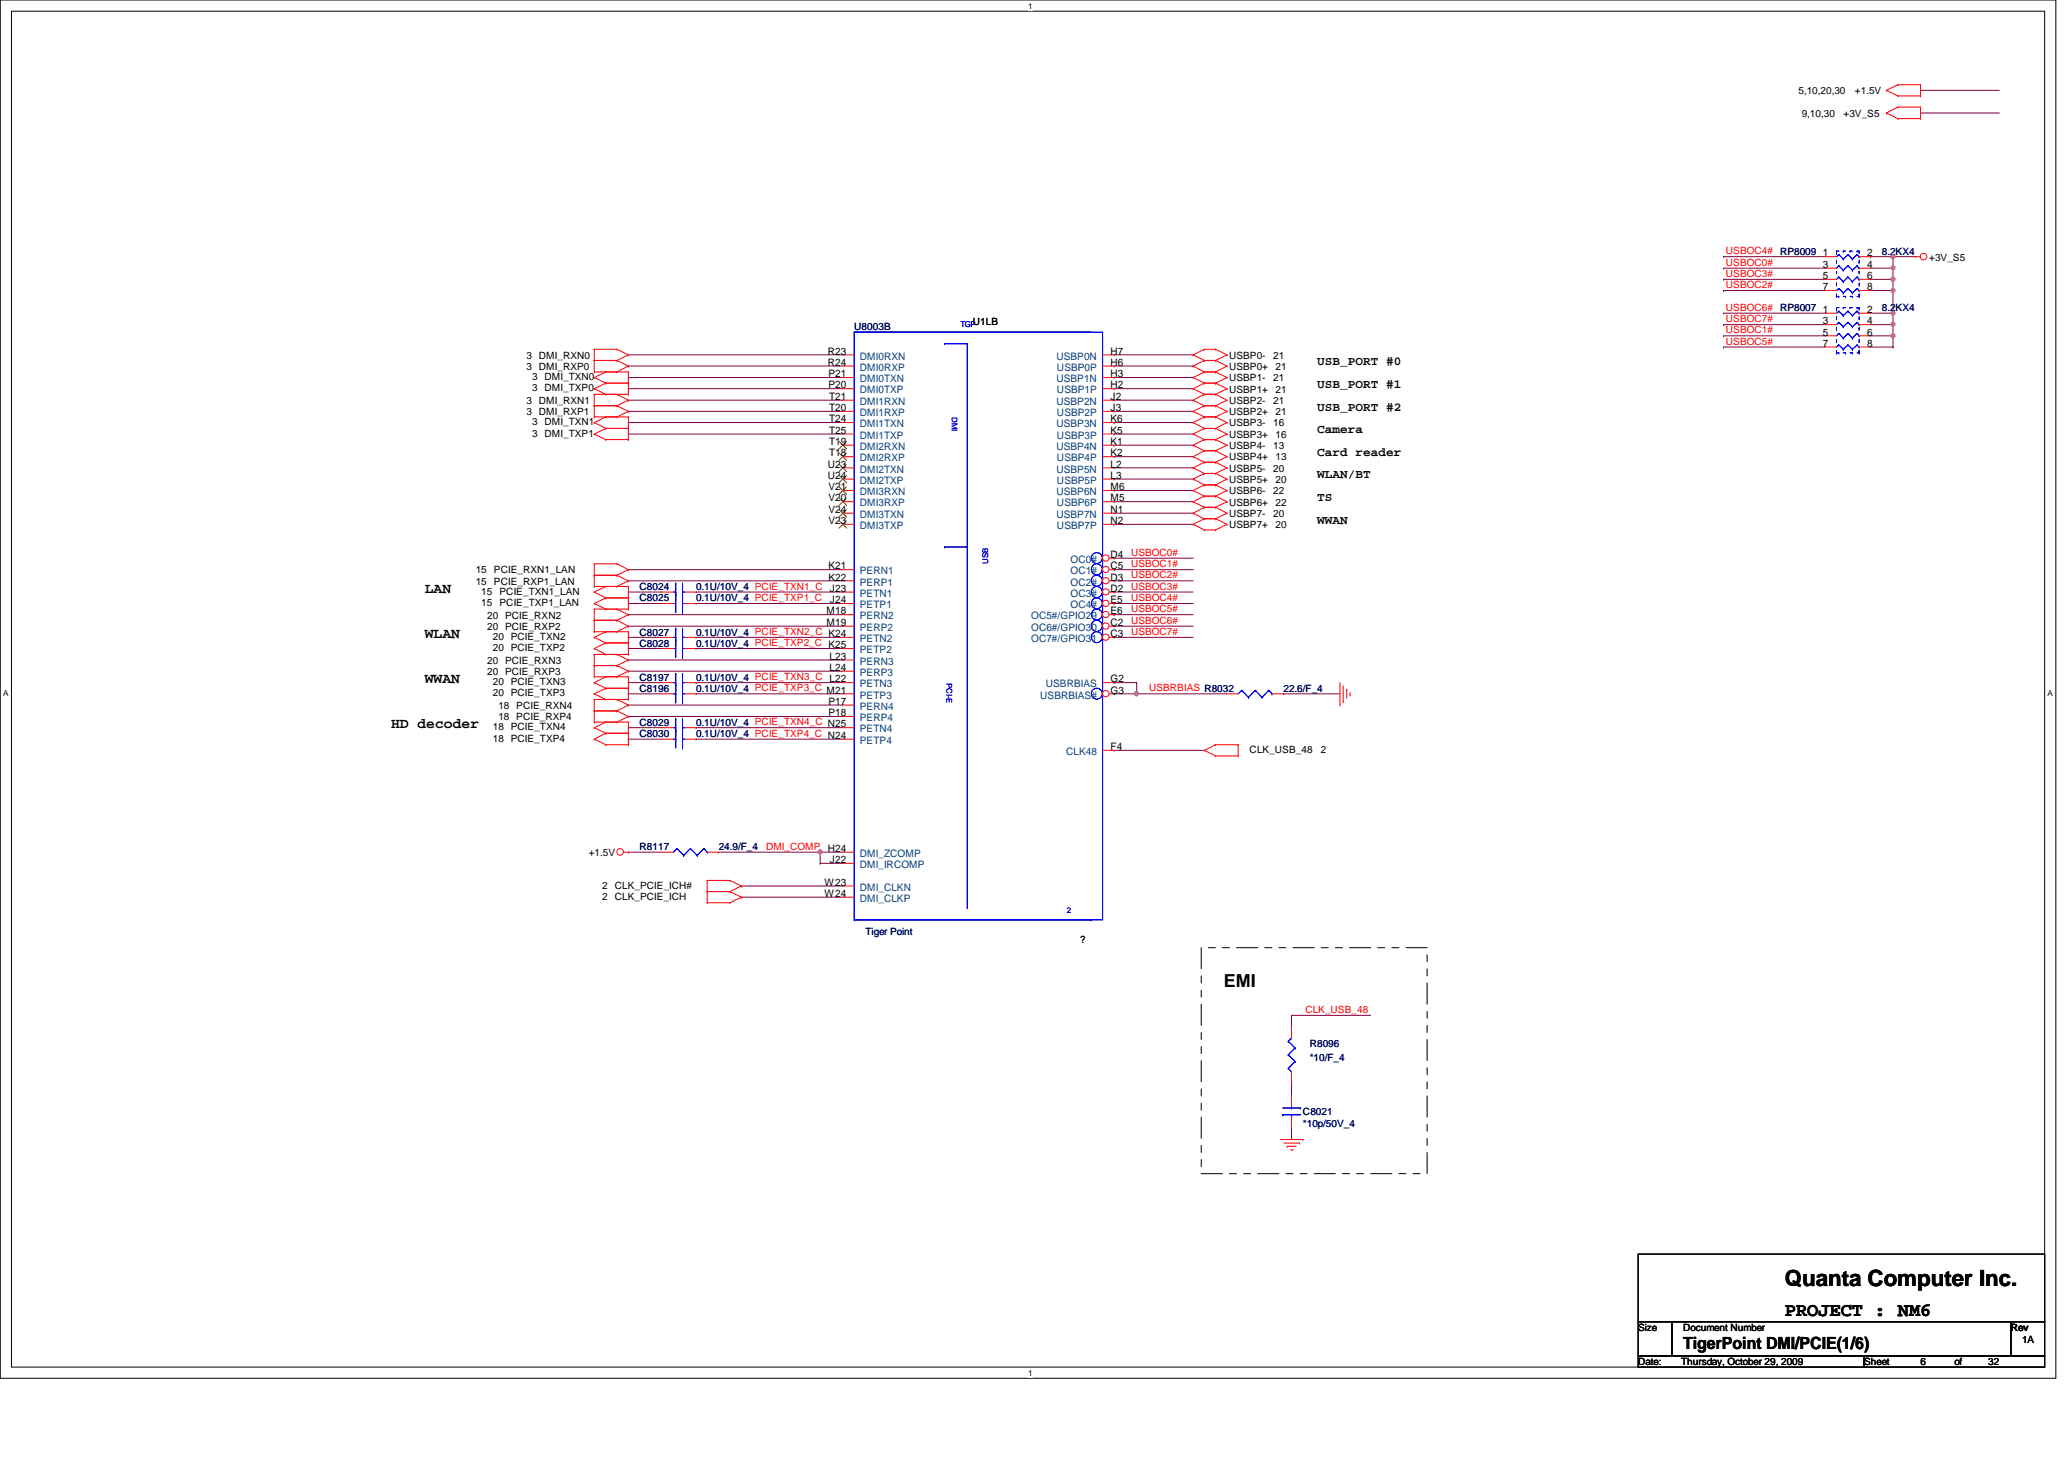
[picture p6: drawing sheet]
<svg xmlns="http://www.w3.org/2000/svg" width="297mm" height="210mm" viewBox="0 0 297 210" stroke-linecap="round" stroke-linejoin="round" font-family="sans-serif">
<path d="M0 0h295.9v198.3h-295.9zM1.6 1.6h292.7v195.1h-292.7z" fill="none" stroke="#000" stroke-width=".14"/>
<g fill="#fff">
<path d="M148 .2h.5v1.3h-.5z"/>
<path d="M148 196.8h.5v1.4h-.5z"/>
<path d="M.5 99.1h.7v1.4h-.7z"/>
<path d="M294.7 99.1h.7v1.4h-.7z"/>
</g>
<g fill="none" stroke="#800040" stroke-width=".14">
<path d="M90.4 51.1h.1M90.4 52.7h.1M90.4 51.1h30.9M90.4 52.7h30.9M248 49.9h.1M248 46.7h.1M248 48.3h.1M248 45.1h.1M248 49.9h14.7M248 46.7h14.7M248 48.3h14.7M248 45.1h14.7"/>
<path d="M90.4 83.6h.1M90.4 82h.1M90.4 85.2h.1M90.4 86.8h.1M90.4 90.1h.1M90.4 88.4h.1M90.4 91.7h.1M90.4 93.3h.1M90.4 83.6h30.9M90.4 82h30.9M90.4 85.2h4.9M90.4 86.8h4.9"/>
<path d="M90.4 90.1h30.9M90.4 88.4h30.9M90.4 91.7h4.9M90.4 93.3h4.9M100.2 85.2h.1M100.2 86.8h.1M100.2 91.7h.1M100.2 93.3h.1M100.2 85.2h21.1M100.2 86.8h21.1M100.2 91.7h21.1M100.2 93.3h21.1"/>
<path d="M160.3 99.8h.1M160.3 99.8h3.3M160.3 107.9h.1M160.3 107.9h13M118 124.2h.1M118 122.6h.1M118 124.2h3.3M118 122.6v1.6M185.9 155.8h.1M185.9 146.1h.1M185.9 146.1v1.6M185.9 155.8v1.7"/>
<path d="M185.9 146.1h11.4M185.9 162.3h.1M185.9 162.3v1.6"/>
</g>
<circle cx="118" cy="122.6" r=".3" fill="#f0f"/>
<circle cx="118" cy="122.6" r=".3" fill="none" stroke="#f0f" stroke-width=".14"/>
<g fill="none" stroke="#800040" stroke-width=".14">
<path d="M90.4 57.6h.1M90.4 59.2h.1M90.4 57.6h30.9M90.4 59.2h30.9M160.3 52.7h.1M160.3 51.1h.1M160.3 54.3h.1M160.3 55.9h.1M160.3 52.7h11.4M160.3 51.1h11.4M160.3 54.3h11.4M160.3 55.9h11.4"/>
<path d="M160.3 82h.1M160.3 80.3h.1M160.3 83.6h.1M160.3 85.2h.1M160.3 86.8h.1M160.3 88.4h.1M160.3 90.1h.1M160.3 91.7h.1M160.3 82h11.4M160.3 80.3h11.4M160.3 83.6h11.4M160.3 85.2h11.4"/>
<path d="M160.3 86.8h11.4M160.3 88.4h11.4M160.3 90.1h11.4M160.3 91.7h11.4M163.6 99.8h.1M163.6 98.2h.1M163.6 99.8h13M163.6 98.2v1.6M90.4 122.6h.1M90.4 122.6h4.9M103.4 122.6h.1M103.4 122.6h17.9"/>
<path d="M106.7 129.1h.1M106.7 127.5h.1M106.7 129.1h14.6M106.7 127.5h14.6M118 122.6h.1"/>
</g>
<circle cx="163.5" cy="99.8" r=".31" fill="#f0f"/>
<circle cx="163.5" cy="99.8" r=".31" fill="none" stroke="#f0f" stroke-width=".14"/>
<g fill="none" stroke="#800040" stroke-width=".14">
<path d="M276.4 13h.1M276.4 16.3h.1M276.4 13h11.3M276.4 16.3h11.3M248 38.6h.1M248 36.9h.1M248 36.9h14.7M248 38.6h14.7M272.4 36.9h.1M272.4 38.6h.1M272.4 36.9h3.3M272.4 36.9v1.7"/>
<path d="M90.4 55.9h.1M90.4 54.3h.1M90.4 55.9h30.9M90.4 54.3h30.9M160.3 57.6h.1M160.3 59.2h.1M160.3 57.6h11.4M160.3 59.2h11.4M248 41.8h.1M248 40.2h.1M248 41.8h14.7M248 40.2h14.7"/>
<path d="M90.4 60.8h.1M90.4 62.4h.1M90.4 60.8h30.9M90.4 62.4h30.9M160.3 60.8h.1M160.3 62.4h.1M160.3 64.1h.1M160.3 65.7h.1M160.3 72.2h.1M160.3 70.6h.1M160.3 73.8h.1M160.3 75.4h.1"/>
<path d="M160.3 68.9h.1M160.3 67.3h.1M160.3 60.8h11.4M160.3 62.4h11.4M160.3 64.1h11.4M160.3 65.7h11.4M160.3 72.2h11.4M160.3 70.6h11.4M160.3 73.8h11.4M160.3 75.4h11.4M160.3 68.9h11.4M160.3 67.3h11.4"/>
<path d="M90.4 96.6h.1M90.4 95h.1M90.4 98.2h.1M90.4 99.8h.1M90.4 98.2h4.9M90.4 99.8h4.9M90.4 96.6h30.9M90.4 95h30.9M100.2 98.2h.1M100.2 99.8h.1M100.2 98.2h21.1M100.2 99.8h21.1"/>
<path d="M160.3 98.2h.1M160.3 98.2h3.3M184.7 99.8h.1M184.7 99.8h8.1M90.4 103.1h.1M90.4 101.4h.1M90.4 104.7h.1M90.4 106.3h.1M90.4 103.1h30.9M90.4 101.4h30.9M90.4 104.7h4.9M90.4 106.3h4.9"/>
<path d="M100.2 104.7h.1M100.2 106.3h.1M100.2 104.7h21.1M100.2 106.3h21.1"/>
</g>
<circle cx="272.4" cy="36.9" r=".3" fill="#f0f"/>
<circle cx="272.4" cy="36.9" r=".3" fill="none" stroke="#f0f" stroke-width=".14"/>
<path d="M269.2 36.9h.1M269.2 36.9h3.2M269.2 49.9h3.2M269.2 48.3h3.2M269.2 46.7h3.2M272.4 49.9h.1M272.4 48.3h.1M272.4 46.7h.1M272.4 46.7v3.2" fill="none" stroke="#800040" stroke-width=".14"/>
<circle cx="272.4" cy="48.3" r=".31" fill="#f0f"/>
<circle cx="272.4" cy="48.3" r=".31" fill="none" stroke="#f0f" stroke-width=".14"/>
<path d="M269.2 45.1h3.2M272.4 45.1h.1M272.4 46.7h.1M272.4 45.1v1.6" fill="none" stroke="#800040" stroke-width=".14"/>
<circle cx="272.4" cy="46.7" r=".3" fill="#f0f"/>
<circle cx="272.4" cy="46.7" r=".3" fill="none" stroke="#f0f" stroke-width=".14"/>
<path d="M269.2 41.8h3.2M272.4 41.8h.1M272.4 45.1h.1M272.4 41.8v3.3" fill="none" stroke="#800040" stroke-width=".14"/>
<circle cx="272.4" cy="45.1" r=".3" fill="#f0f"/>
<circle cx="272.4" cy="45.1" r=".3" fill="none" stroke="#f0f" stroke-width=".14"/>
<path d="M269.2 40.2h3.2M272.4 40.2h.1M272.4 41.8h.1M272.4 40.2v1.6" fill="none" stroke="#800040" stroke-width=".14"/>
<circle cx="272.4" cy="41.8" r=".3" fill="#f0f"/>
<circle cx="272.4" cy="41.8" r=".3" fill="none" stroke="#f0f" stroke-width=".14"/>
<path d="M269.2 38.6h3.2M272.4 38.6h.1" fill="none" stroke="#800040" stroke-width=".14"/>
<circle cx="272.4" cy="38.5" r=".3" fill="#f0f"/>
<circle cx="272.4" cy="38.5" r=".3" fill="none" stroke="#f0f" stroke-width=".14"/>
<path d="M272.4 38.6v1.6M272.4 40.2h.1" fill="none" stroke="#800040" stroke-width=".14"/>
<circle cx="272.4" cy="40.2" r=".31" fill="#f0f"/>
<circle cx="272.4" cy="40.2" r=".31" fill="none" stroke="#f0f" stroke-width=".14"/>
<g fill="none" stroke="#f00" stroke-width=".14">
<path d="M271.5 13h.1M271.5 16.3h.1M271.5 13l1.6 .8M271.5 16.3l1.6 .8M273.1 12.2h.1M273.1 13.8h.1M273.1 15.4h.1M273.1 17.1h.1M273.1 12.2l-1.6 .8M273.1 12.2h3.3M273.1 13.8h3.3M273.1 15.4l-1.6 .9"/>
<path d="M273.1 15.4h3.3M273.1 17.1h3.3M276.4 12.2h.1M276.4 13.8h.1M276.4 15.4h.1M276.4 17.1h.1M276.4 12.2v1.6M276.4 15.4v1.7M262.7 36.9h1.6M262.7 38.6h1.6M267.6 36.9h1.6M267.6 38.6h1.6"/>
<path d="M275.7 36.9h.1M275.7 36.9h.7M85.5 51.9h.1M85.5 50.2h.1M85.5 53.5h.1M85.5 58.4h.1M85.5 56.7h.1M85.5 60h.1M85.5 55.9h.1M85.5 54.3h.1M85.5 50.2h3.3M85.5 51.9h3.3"/>
<path d="M85.5 50.2v3.3M85.5 56.7v3.3M85.5 53.5h4.9M85.5 56.7h4.9M85.5 58.4h3.3M85.5 60h4.9M85.5 55.9l1.7 .8M85.5 54.3l1.7 .8M87.2 60h.1M87.2 56.7h.1M87.2 55.1h.1M87.2 53.5h.1"/>
<path d="M87.2 55.1h3.2M87.2 60l-1.7 .8M87.2 55.1l-1.7 .8M87.2 53.5l-1.7 .8M88.8 50.2h.1M88.8 51.9h.1M88.8 53.5h.1M88.8 56.7h.1M88.8 58.4h.1M88.8 60h.1M88.8 50.2l1.6 .9M88.8 51.9l1.6 .8"/>
<path d="M88.8 56.7l1.6 .9M88.8 58.4l1.6 .8M90.4 51.1h.1M90.4 52.7h.1M90.4 57.6h.1M90.4 59.2h.1M90.4 60h.1M90.4 55.1h.1M90.4 56.7h.1M90.4 53.5h.1M90.4 51.1l-1.6 .8M90.4 53.5v3.2"/>
<path d="M90.4 60v3.2M90.4 52.7l-1.6 .8M90.4 57.6l-1.6 .8M90.4 59.2l-1.6 .8M158.7 51.1h1.6M158.7 52.7h1.6M158.7 54.3h1.6M158.7 55.9h1.6M158.7 57.6h1.6M158.7 59.2h1.6M171.7 51.1h.1M171.7 52.7h.1"/>
<path d="M171.7 54.3h.1M171.7 55.9h.1M171.7 59.2h.1M171.7 57.6h.1M171.7 51.1l1.6 .8M171.7 52.7l1.6 .8M171.7 54.3l1.6 .8M171.7 55.9l1.6 .8M171.7 59.2l1.6 .8M171.7 57.6l1.6 .8M173.3 50.2h.1M173.3 51.9h.1"/>
<path d="M173.3 53.5h.1M173.3 55.1h.1M173.3 56.7h.1M173.3 58.4h.1M173.3 60h.1M173.3 50.2h1.6M173.3 51.9h1.6M173.3 50.2l-1.6 .9M173.3 53.5h1.6M173.3 56.7h1.6M173.3 58.4h1.6M173.3 60h1.6"/>
<path d="M173.3 51.9l-1.6 .8M173.3 53.5l-1.6 .8M173.3 55.1h1.6M173.3 55.1l-1.6 .8M173.3 58.4l-1.6 .8M173.3 56.7l-1.6 .9M173.3 60l-1.6 .8M174.9 50.2h.1M174.9 51.9h.1M174.9 53.5h.1M174.9 55.1h.1M174.9 56.7h.1"/>
<path d="M174.9 58.4h.1M174.9 60h.1M174.9 50.2l1.7 .9M174.9 51.9l1.7 .8M174.9 53.5l1.7 .8M174.9 55.1l1.7 .8M174.9 58.4l1.7 .8M174.9 56.7l1.7 .9M174.9 60l1.7 .8M176.6 51.1h.1M176.6 52.7h.1M176.6 54.3h.1"/>
<path d="M176.6 55.9h.1M176.6 59.2h.1M176.6 57.6h.1M176.6 51.1l-1.7 .8M176.6 52.7l-1.7 .8M176.6 54.3l-1.7 .8M176.6 55.9l-1.7 .8M176.6 59.2l-1.7 .8M176.6 57.6l-1.7 .8M262.7 45.1h1.6M262.7 46.7h1.6M262.7 48.3h1.6"/>
<path d="M262.7 49.9h1.6M262.7 40.2h1.6M262.7 41.8h1.6M267.6 45.1h1.6M267.6 46.7h1.6M267.6 48.3h1.6M267.6 49.9h1.6M267.6 40.2h1.6M267.6 41.8h1.6M85.5 62.4h.1M85.5 60.8h.1M85.5 62.4l1.7 .8"/>
<path d="M85.5 60.8l1.7 .8M87.2 63.2h.1M87.2 61.6h.1M87.2 63.2h3.2M87.2 61.6l-1.7 .8M87.2 61.6h3.2M90.4 61.6h.1M90.4 63.2h.1M121.3 70.6h1.6M158.7 70.6h1.6M158.7 60.8h1.6M158.7 62.4h1.6"/>
<path d="M158.7 64.1h1.6M158.7 65.7h1.6M158.7 67.3h1.6M158.7 68.9h1.6M158.7 72.2h1.6M158.7 73.8h1.6M158.7 75.4h1.6M171.7 60.8h.1M171.7 62.4h.1M171.7 64.1h.1M171.7 65.7h.1M171.7 70.6h.1"/>
<path d="M171.7 72.2h.1M171.7 73.8h.1M171.7 75.4h.1M171.7 68.9h.1M171.7 67.3h.1M171.7 60.8l1.6 .8M171.7 62.4l1.6 .8M171.7 64.1l1.6 .8M171.7 65.7l1.6 .8M171.7 70.6l1.6 .8M171.7 72.2l1.6 .8M171.7 73.8l1.6 .8"/>
<path d="M171.7 75.4l1.6 .8M171.7 68.9l1.6 .9M171.7 67.3l1.6 .8M173.3 61.6h.1M173.3 63.2h.1M173.3 64.9h.1M173.3 66.5h.1M173.3 69.8h.1M173.3 71.4h.1M173.3 73h.1M173.3 74.6h.1M173.3 76.2h.1"/>
<path d="M173.3 68.1h.1M173.3 63.2h1.6M173.3 61.6h1.6M173.3 61.6l-1.6 .8M173.3 63.2l-1.6 .9M173.3 64.9h1.6M173.3 64.9l-1.6 .8M173.3 66.5h1.6M173.3 69.8l-1.6 .8M173.3 69.8h1.6M173.3 71.4h1.6M173.3 71.4l-1.6 .8"/>
<path d="M173.3 73h1.6M173.3 73l-1.6 .8M173.3 74.6h1.6M173.3 74.6l-1.6 .8M173.3 76.2h1.6M173.3 68.1l-1.6 .8M173.3 68.1h1.6M173.3 66.5l-1.6 .8M174.9 61.6h.1M174.9 63.2h.1M174.9 64.9h.1M174.9 66.5h.1"/>
<path d="M174.9 69.8h.1M174.9 71.4h.1M174.9 73h.1M174.9 74.6h.1M174.9 76.2h.1M174.9 68.1h.1M174.9 61.6l1.7 .8M174.9 63.2l1.7 .9M174.9 64.9l1.7 .8M174.9 69.8l1.7 .8M174.9 71.4l1.7 .8M174.9 73l1.7 .8"/>
<path d="M174.9 74.6l1.7 .8M174.9 68.1l1.7 .8M174.9 66.5l1.7 .8M176.6 60.8h.1M176.6 62.4h.1M176.6 64.1h.1M176.6 65.7h.1M176.6 70.6h.1M176.6 72.2h.1M176.6 73.8h.1M176.6 75.4h.1M176.6 68.9h.1"/>
<path d="M176.6 67.3h.1M176.6 60.8l-1.7 .8M176.6 62.4l-1.7 .8M176.6 64.1l-1.7 .8M176.6 65.7l-1.7 .8M176.6 70.6l-1.7 .8M176.6 72.2l-1.7 .8M176.6 73.8l-1.7 .8M176.6 75.4l-1.7 .8M176.6 68.9l-1.7 .9M176.6 67.3l-1.7 .8M85.5 82.8h.1"/>
<path d="M85.5 81.1h.1M85.5 84.4h.1M85.5 89.2h.1M85.5 87.6h.1M85.5 90.9h.1M85.5 86.8h.1M85.5 85.2h.1M85.5 93.3h.1M85.5 91.7h.1M85.5 99.8h.1M85.5 98.2h.1M85.5 95.8h.1"/>
<path d="M85.5 94.1h.1M85.5 97.4h.1M85.5 81.1v3.3M85.5 87.6v3.3M85.5 94.1v3.3M85.5 81.1h3.3M85.5 82.8h3.3M85.5 84.4h4.9M85.5 87.6h4.9M85.5 89.2h3.3M85.5 90.9h4.9M85.5 86.8l1.7 .8"/>
<path d="M85.5 85.2l1.7 .8M85.5 94.1h4.9M85.5 93.3l1.7 .8M85.5 91.7l1.7 .8M85.5 99.8l1.7 .8M85.5 98.2l1.7 .8M85.5 97.4h4.9M85.5 95.8h3.3M87.2 87.6h.1M87.2 86h.1M87.2 84.4h.1M87.2 94.1h.1"/>
<path d="M87.2 92.5h.1M87.2 90.9h.1M87.2 99h.1M87.2 97.4h.1M87.2 86l-1.7 .8M87.2 86h3.2M87.2 84.4l-1.7 .8M87.2 92.5l-1.7 .8M87.2 92.5h3.2M87.2 90.9l-1.7 .8M87.2 99l-1.7 .8M87.2 99h3.2"/>
<path d="M87.2 97.4l-1.7 .8M88.8 81.1h.1M88.8 82.8h.1M88.8 84.4h.1M88.8 87.6h.1M88.8 89.2h.1M88.8 90.9h.1M88.8 94.1h.1M88.8 95.8h.1M88.8 97.4h.1M88.8 81.1l1.6 .9M88.8 82.8l1.6 .8"/>
<path d="M88.8 87.6l1.6 .8M88.8 89.2l1.6 .9M88.8 94.1l1.6 .9M88.8 95.8l1.6 .8M90.4 82h.1M90.4 83.6h.1M90.4 88.4h.1M90.4 90.1h.1M90.4 86h.1M90.4 87.6h.1M90.4 84.4h.1M90.4 92.5h.1"/>
<path d="M90.4 94.1h.1M90.4 90.9h.1M90.4 99h.1M90.4 97.4h.1M90.4 95h.1M90.4 96.6h.1M90.4 84.4v3.2M90.4 90.9v3.2M90.4 97.4v3.2M90.4 82l-1.6 .8M90.4 83.6l-1.6 .8M90.4 88.4l-1.6 .8"/>
<path d="M90.4 90.1l-1.6 .8M90.4 95l-1.6 .8M90.4 96.6l-1.6 .8M95.3 85.2h1.6M95.3 86.8h1.6M95.3 91.7h1.6M95.3 99.8h1.6M98.6 85.2h1.6M98.6 86.8h1.6M98.6 91.7h1.6M98.6 99.8h1.6M192.8 98.2v3.2"/>
<path d="M193.3 98.7v2.3M193.8 99.2h.1M193.8 99.2v1.3M194.3 100h.1M194.3 99.7v.3M85.5 102.3h.1M85.5 100.6h.1M85.5 103.9h.1M85.5 104.7h.1M85.5 106.3h.1M85.5 100.6v3.3M85.5 100.6h4.9"/>
<path d="M85.5 102.3h3.3M85.5 103.9h4.9M85.5 104.7l1.7 .8M85.5 106.3l1.7 .8M87.2 105.5h.1M87.2 103.9h.1M87.2 107.1h.1M87.2 100.6h.1M87.2 107.1h3.2M87.2 105.5h3.2M87.2 103.9l-1.7 .8M87.2 105.5l-1.7 .8"/>
<path d="M88.8 100.6h.1M88.8 102.3h.1M88.8 103.9h.1M88.8 100.6l1.6 .8M88.8 102.3l1.6 .8M90.4 101.4h.1M90.4 103.1h.1M90.4 103.9h.1M90.4 105.5h.1M90.4 107.1h.1M90.4 100.6h.1M90.4 103.9v3.2"/>
<path d="M90.4 101.4l-1.6 .9M90.4 103.1l-1.6 .8M95.3 106.3h1.6M95.3 104.7h1.6M98.6 106.3h1.6M98.6 104.7h1.6M173.3 107.9h.1M173.3 107.9l1.6 .9M174.9 108.8h.1M174.9 107.1h.1M174.9 108.8h3.3M174.9 107.1l-1.6 .8"/>
<path d="M174.9 107.1h3.3M178.2 107.1h.1M178.2 108.8h.1M178.2 107.1v1.7M192.8 101.4h.1M193.3 101h.1M89.8 122.6h.6M90.4 122.6h.1M95.3 122.6h1.6M101.8 128.3h.1M101.8 126.7h.1M101.8 129.9h.1"/>
<path d="M101.8 126.7h3.2M101.8 128.3h3.2M101.8 126.7v3.2M101.8 129.9h3.2M101.8 122.6h1.6M105 126.7h.1M105 128.3h.1M105 129.9h.1M105 126.7l1.7 .8M105 128.3l1.7 .8M106.7 127.5h.1M106.7 129.1h.1"/>
<path d="M106.7 127.5l-1.7 .8M106.7 129.1l-1.7 .8M185.9 147.7v1.6M185.9 154.2v1.6M185.9 157.5v1.6M184.3 163.9h3.2M184.8 164.5h2.2M185.2 164.9h.1M185.2 164.9h1.3M185.7 165.4h.3M185.9 160.7v1.6M186 165.4h.1"/>
<path d="M187 164.5h.1M187.5 163.9h.1"/>
<circle cx="276.8" cy="36.9" r=".47"/>
<circle cx="89.2" cy="122.6" r=".47"/>
</g>
<path d="M235.8 180.4h58.5v9.8h-58.5zM235.8 190.2h4.8v4.9h-4.8zM235.8 195.1h32.5v1.6h-32.5zM240.6 190.2h48.8v4.9h-48.8zM268.3 195.1h26v1.6h-26zM289.4 190.2h4.9v4.9h-4.9z" fill="none" stroke="#000" stroke-width=".14"/>
<path d="M172.9 136.3h32.5v32.6h-32.5z" fill="none" stroke="#000" stroke-width=".14" stroke-dasharray="3 1 1 1 1 1"/>
<g fill="none" stroke="#00f" stroke-width=".14">
<path d="M264.3 36.1h.1M264.3 36.5h.1M264.3 37.7h.1M264.3 39h.1M264.3 36.1v.4M264.3 37.4v.3M264.3 39v.4M264.3 36.1h.3M264.6 36.6h.1M264.6 38.2h.1M264.6 39.8h.1M264.6 36.6l-.3 .3"/>
<path d="M264.6 36.6l.7 .7M264.6 38.2l-.3 .4M264.6 38.2l.7 .7M264.6 39.8l-.3 .4M264.6 39.8l.7 .7M265.3 36.1h.1M265.3 37.3h.1M265.3 38.9h.1M265.3 36.1h.3M265.9 36.6h.1M265.9 38.2h.1M265.9 39.8h.1"/>
<path d="M265.9 36.6l-.6 .7M265.9 36.6l.7 .7M265.9 38.2l-.6 .7M265.9 38.2l.7 .7M265.9 39.8l-.6 .7M265.9 39.8l.7 .7M266.2 36.1h.1M266.2 36.1h.4M266.6 37.3h.1M266.6 38.9h.1M267.3 36.1h.1M267.3 36.6h.1"/>
<path d="M267.3 38.2h.1M267.3 39.8h.1M267.3 36.1h.3M267.3 36.6l-.7 .7M267.3 36.6l.3 .3M267.3 38.2l-.7 .7M267.3 38.2l.3 .4M267.3 39.8l-.7 .7M267.3 39.8l.3 .4M267.6 39h.1M267.6 37.7h.1M267.6 36.1h.1"/>
<path d="M267.6 36.9h.1M267.6 38.6h.1M267.6 36.1v.4M267.6 37.4v.3M267.6 39v.4M122.9 47.8h35.8v84.5h-35.8zM122.9 47.8h.1M122.9 47.8v84.5M122.9 47.8h34.2M135.9 49.4h.1M135.9 49.4h3.3M139.2 49.4h.1"/>
<path d="M139.2 49.4v81.3M264.3 50.8h.1M264.3 44.3h.1M264.3 44.6h.1M264.3 45.9h.1M264.3 47.2h.1M264.3 49.1h.1M264.3 42.6h.1M264.3 41h.1M264.3 40.7v.3M264.3 42.3v.3M264.3 44.3v.3"/>
<path d="M264.3 45.6v.3M264.3 47.2v.3M264.3 48.8v.3M264.3 50.4v.4M264.3 50.8h.3M264.3 44.3h.3M264.3 42.6h.3M264.6 50.8h.1M264.6 44.8h.1M264.6 46.4h.1M264.6 48h.1M264.6 49.6h.1"/>
<path d="M264.6 42.6h.1M264.6 41.5h.1M264.6 44.8l-.3 .3M264.6 44.8l.7 .6M264.6 46.4l-.3 .3M264.6 46.4l.7 .6M264.6 48l-.3 .3M264.6 48l.7 .7M264.6 49.6l-.3 .3M264.6 49.6l.7 .7M264.6 41.5l-.3 .3M264.6 41.5l.7 .6"/>
<path d="M265.3 44.3h.1M265.3 45.4h.1M265.3 47h.1M265.3 48.7h.1M265.3 50.3h.1M265.3 40.5h.1M265.3 42.1h.1M265.3 50.8h.3M265.3 44.3h.3M265.3 42.6h.3M265.6 50.8h.1M265.6 42.6h.1"/>
<path d="M265.9 44.8h.1M265.9 46.4h.1M265.9 48h.1M265.9 49.6h.1M265.9 41.5h.1M265.9 44.8l-.6 .6M265.9 44.8l.7 .6M265.9 46.4l-.6 .6M265.9 46.4l.7 .6M265.9 48l-.6 .7M265.9 48l.7 .7M265.9 49.6l-.6 .7"/>
<path d="M265.9 49.6l.7 .7M265.9 41.5l-.6 .6M265.9 41.5l.7 .6M266.2 44.3h.1M266.2 50.8h.4M266.2 44.3h.4M266.2 42.6h.4M266.6 50.8h.1M266.6 45.4h.1M266.6 47h.1M266.6 48.7h.1M266.6 50.3h.1"/>
<path d="M266.6 42.6h.1M266.6 40.5h.1M266.6 42.1h.1M267.3 44.3h.1M267.3 44.8h.1M267.3 46.4h.1M267.3 48h.1M267.3 49.6h.1M267.3 41.5h.1M267.3 50.8h.3M267.3 44.3h.3M267.3 44.8l-.7 .6"/>
<path d="M267.3 44.8l.3 .3M267.3 46.4l-.7 .6M267.3 46.4l.3 .3M267.3 48l-.7 .7M267.3 48l.3 .3M267.3 49.6l-.7 .7M267.3 49.6l.3 .3M267.3 42.6h.3M267.3 41.5l-.7 .6M267.3 41.5l.3 .3M267.6 50.8h.1M267.6 50.4h.1"/>
<path d="M267.6 49.1h.1M267.6 47.2h.1M267.6 45.9h.1M267.6 44.3h.1M267.6 45.1h.1M267.6 46.7h.1M267.6 48.3h.1M267.6 49.9h.1M267.6 42.6h.1M267.6 42.3h.1M267.6 41h.1M267.6 40.2h.1"/>
<path d="M267.6 41.8h.1M267.6 40.7v.3M267.6 42.3v.3M267.6 44.3v.3M267.6 45.6v.3M267.6 47.2v.3M267.6 48.8v.3M267.6 50.4v.4M135.9 78.7h.1M135.9 78.7h3.3M96.9 85.2h.4M96.9 86.8h.4"/>
<path d="M96.9 91.7h.4M96.9 99.8h.4M97.3 85.2h.1M97.3 83.9h.1M97.3 86.8h.1M97.3 85.5h.1M97.3 91.7h.1M97.3 90.4h.1M97.3 99.8h.1M97.3 98.5h.1M97.3 83.9v4.2M97.3 90.4v2.6"/>
<path d="M97.3 98.5v2.6M98.2 86.5h.1M98.2 85.2h.1M98.2 88.1h.1M98.2 86.8h.1M98.2 93h.1M98.2 91.7h.1M98.2 99.8h.1M98.2 85.2h.4M98.2 83.9v4.2M98.2 90.4v2.6M98.2 98.5v2.6"/>
<path d="M98.2 86.8h.4M98.2 91.7h.4M98.2 99.8h.4M96.9 106.3h.4M96.9 104.7h.4M97.3 106.3h.1M97.3 105h.1M97.3 104.7h.1M97.3 103.4h.1M97.3 103.4v4.2M98.2 107.6h.1M98.2 106.3h.1"/>
<path d="M98.2 106h.1M98.2 104.7h.1M98.2 101.1h.1M98.2 103.4v4.2M98.2 106.3h.4M98.2 104.7h.4M97.4 122.1h.1M97.4 122.1l-.5 .5M97.4 122.1l1 1M98.4 123.1h.1M99.4 122.1h.1M99.4 122.1l-1 1"/>
<path d="M99.4 122.1l.9 1M100.3 123.1h.1M101.3 122.1h.1M101.3 122.1l-1 1M101.3 122.1l.5 .5M101.8 122.6h.1M122.9 132.3h.1M122.9 132.3h34.2M157.1 132.3h.1M184.6 159.4h2.6M185.4 153.7h.1M185.4 151.8h.1"/>
<path d="M185.4 149.8h.1M185.4 153.7l.5 .5M185.4 151.8l1 .9M185.4 149.8l1 1M185.9 159.4h.1M185.9 149.3h.1M185.9 159.1v.3M185.9 149.3l-.5 .5M186.4 152.7h.1M186.4 150.8h.1M186.4 152.7l-1 1M186.4 150.8l-1 1"/>
<path d="M187.2 159.4h.1M184.6 160.4h.1M184.6 160.4h2.6M185.9 160.4h.1M185.9 160.4v.3"/>
<circle cx="157.8" cy="81.9" r=".79"/>
<circle cx="157.8" cy="85.2" r=".79"/>
<circle cx="157.8" cy="90" r=".79"/>
<circle cx="157.9" cy="91.7" r=".78"/>
<circle cx="157.9" cy="99.8" r=".78"/>
<circle cx="157.9" cy="88.4" r=".78"/>
<circle cx="157.9" cy="80.3" r=".78"/>
<circle cx="157.9" cy="83.5" r=".78"/>
<circle cx="157.9" cy="86.8" r=".78"/>
</g>
<path d="M120.8 70.1l1 1M121.8 70.1l-1.1 1" fill="none" stroke="#804000" stroke-width=".14"/>
<circle cx="159.1" cy="91.7" r=".46" fill="#fff"/>
<g fill="none" stroke="#f00" stroke-width=".14">
<path d="M158.7 98.2h1.6M159.6 91.7h.7"/>
<circle cx="159.1" cy="91.7" r=".46"/>
</g>
<circle cx="159.1" cy="99.8" r=".46" fill="#fff"/>
<g fill="none" stroke="#f00" stroke-width=".14">
<path d="M121.3 51.1h1.6M121.3 52.7h1.6M121.3 54.3h1.6M121.3 55.9h1.6M121.3 57.6h1.6M121.3 59.2h1.6M121.3 65.7h1.6M121.3 68.9h1.6M121.3 72.2h1.6M121.3 73.8h1.6M121.3 75.4h1.6M121.3 99.8h1.6"/>
<path d="M121.3 82h1.6M121.3 83.6h1.6M121.3 85.2h1.6M121.3 86.8h1.6M121.3 88.4h1.6M121.3 90.1h1.6M121.3 91.7h1.6M121.3 93.3h1.6M121.3 95h1.6M121.3 96.6h1.6M121.3 98.2h1.6M159.6 99.8h.7"/>
<path d="M121.3 101.4h1.6M121.3 103.1h1.6M121.3 104.7h1.6M121.3 106.3h1.6M158.7 107.9h1.6M121.3 122.6h1.6M121.3 124.2h1.6M121.3 127.5h1.6M121.3 129.1h1.6"/>
<circle cx="159.1" cy="99.8" r=".46"/>
</g>
<path d="M120.8 65.2l1 1.1M120.8 68.4l1 1.1M120.8 71.7l1 1M120.8 73.3l1 1.1M120.8 74.9l1 1.1M121.8 65.2l-1.1 1.1M121.8 68.4l-1.1 1.1M121.8 71.7l-1.1 1M121.8 73.3l-1.1 1.1M121.8 74.9l-1.1 1.1" fill="none" stroke="#804000" stroke-width=".14"/>
<circle cx="159.1" cy="90.1" r=".46" fill="#fff"/>
<g fill="none" stroke="#f00" stroke-width=".14">
<path d="M159.6 90.1h.7"/>
<circle cx="159.1" cy="90.1" r=".46"/>
</g>
<circle cx="159.1" cy="88.4" r=".46" fill="#fff"/>
<g fill="none" stroke="#f00" stroke-width=".14">
<path d="M159.6 88.4h.7"/>
<circle cx="159.1" cy="88.4" r=".46"/>
</g>
<circle cx="159.1" cy="86.8" r=".46" fill="#fff"/>
<g fill="none" stroke="#f00" stroke-width=".14">
<path d="M159.6 86.8h.7"/>
<circle cx="159.1" cy="86.8" r=".46"/>
</g>
<circle cx="159.1" cy="81.9" r=".46" fill="#fff"/>
<g fill="none" stroke="#f00" stroke-width=".14">
<path d="M159.6 82h.7"/>
<circle cx="159.1" cy="81.9" r=".46"/>
</g>
<circle cx="159.1" cy="85.1" r=".46" fill="#fff"/>
<g fill="none" stroke="#f00" stroke-width=".14">
<path d="M159.6 85.2h.7"/>
<circle cx="159.1" cy="85.1" r=".46"/>
</g>
<circle cx="159.1" cy="83.5" r=".46" fill="#fff"/>
<g fill="none" stroke="#f00" stroke-width=".14">
<path d="M159.6 83.6h.7"/>
<circle cx="159.1" cy="83.5" r=".46"/>
</g>
<circle cx="159.1" cy="80.3" r=".46" fill="#fff"/>
<g fill="none" stroke="#f00" stroke-width=".14">
<path d="M121.3 64.1h1.6M121.3 62.4h1.6M121.3 60.8h1.6M121.3 67.3h1.6M95.3 98.2h1.6M95.3 93.3h1.6M98.6 98.2h1.6M98.6 93.3h1.6M159.6 80.3h.7M176.6 99.8h1.6M183.1 99.8h1.6"/>
<circle cx="159.1" cy="80.3" r=".46"/>
</g>
<path d="M120.8 63.5l1 1.1M120.8 66.8l1 1.1M121.8 63.5l-1.1 1.1M121.8 66.8l-1.1 1.1" fill="none" stroke="#804000" stroke-width=".14"/>
<g fill="none" stroke="#00f" stroke-width=".14">
<path d="M96.9 98.2h.4M96.9 93.3h.4M97.3 98.2h.1M97.3 96.9h.1M97.3 93.3h.1M97.3 92h.1M97.3 92v2.6M97.3 96.9v2.6M98.2 99.5h.1M98.2 98.2h.1M98.2 94.6h.1M98.2 93.3h.1"/>
<path d="M98.2 98.2h.4M98.2 92v2.6M98.2 96.9v2.6M98.2 93.3h.4M178.7 99.3h.1M178.7 99.3l-.5 .5M178.7 99.3l1 1M180.6 99.3h.1M180.6 99.3l-.9 1M180.6 99.3l1 1M182.6 99.3h.1M182.6 99.3l-1 1"/>
<path d="M182.6 99.3l.5 .5M183.1 99.8h.1M179.7 100.3h.1M181.6 100.3h.1"/>
</g>
<circle cx="118" cy="122.6" r=".3" fill="#f0f"/>
<circle cx="118" cy="122.6" r=".3" fill="none" stroke="#f0f" stroke-width=".14"/>
<circle cx="163.5" cy="99.8" r=".31" fill="#f0f"/>
<circle cx="163.5" cy="99.8" r=".31" fill="none" stroke="#f0f" stroke-width=".14"/>
<circle cx="272.4" cy="36.9" r=".3" fill="#f0f"/>
<circle cx="272.4" cy="36.9" r=".3" fill="none" stroke="#f0f" stroke-width=".14"/>
<circle cx="272.4" cy="48.3" r=".31" fill="#f0f"/>
<circle cx="272.4" cy="48.3" r=".31" fill="none" stroke="#f0f" stroke-width=".14"/>
<circle cx="272.4" cy="46.7" r=".3" fill="#f0f"/>
<circle cx="272.4" cy="46.7" r=".3" fill="none" stroke="#f0f" stroke-width=".14"/>
<circle cx="272.4" cy="45.1" r=".3" fill="#f0f"/>
<circle cx="272.4" cy="45.1" r=".3" fill="none" stroke="#f0f" stroke-width=".14"/>
<circle cx="272.4" cy="41.8" r=".3" fill="#f0f"/>
<circle cx="272.4" cy="41.8" r=".3" fill="none" stroke="#f0f" stroke-width=".14"/>
<circle cx="272.4" cy="38.5" r=".3" fill="#f0f"/>
<circle cx="272.4" cy="38.5" r=".3" fill="none" stroke="#f0f" stroke-width=".14"/>
<circle cx="272.4" cy="40.2" r=".31" fill="#f0f"/>
<circle cx="272.4" cy="40.2" r=".31" fill="none" stroke="#f0f" stroke-width=".14"/>
<text font-size="3.2" x="256.9" y="185">Quanta Computer Inc.</text>
<g font-size="2.8">
<text x="256.9" y="189.3">PROJECT : NM6</text>
<text x="256.9" y="189.3">PROJECT :</text>
</g>
<text font-size="2.6" x="176.1" y="142">EMI</text>
<text font-size="2.4" x="242.2" y="194.1">TigerPoint DMI/PCIE(1/6)</text>
<g font-size="2.1">
<text x="61.1" y="85.3">LAN</text>
<text x="61.1" y="91.8">WLAN</text>
<text x="61.1" y="98.3">WWAN</text>
<text x="56.3" y="104.8">HD decoder</text>
</g>
<g font-size="1.8">
<text x="189.6" y="52.6">USB_PORT #0</text>
<text x="189.6" y="55.8">USB_PORT #1</text>
<text x="189.6" y="59.1">USB_PORT #2</text>
<text x="189.6" y="62.3">Camera</text>
<text x="189.6" y="65.6">Card reader</text>
<text x="189.6" y="68.8">WLAN/BT</text>
<text x="189.6" y="72.1">TS</text>
<text x="189.6" y="75.4">WWAN</text>
</g>
<g font-size="1.5">
<text x="262.4" y="36.9">1</text>
<text x="262.4" y="38.5">3</text>
<text x="262.4" y="40.1">5</text>
<text x="262.4" y="41.8">7</text>
<text x="268.7" y="36.9">2</text>
<text x="268.7" y="38.5">4</text>
<text x="268.7" y="40.1">6</text>
<text x="268.7" y="41.8">8</text>
<text x="262.4" y="45">1</text>
<text x="262.4" y="46.7">3</text>
<text x="268.7" y="45">2</text>
<text x="268.7" y="46.7">4</text>
<text x="119.1" y="51">R23</text>
<text x="119.1" y="52.6">R24</text>
<text x="159.8" y="52.6">H6</text>
<text x="159.8" y="51">H7</text>
<text x="262.4" y="48.3">5</text>
<text x="262.4" y="49.9">7</text>
<text x="268.7" y="48.3">6</text>
<text x="268.7" y="49.9">8</text>
<text x="119.2" y="54.3">P21</text>
<text x="119.2" y="55.9">P20</text>
<text x="119.3" y="57.5">T21</text>
<text x="119.3" y="59.1">T20</text>
<text x="159.8" y="55.9">H2</text>
<text x="159.8" y="59.1">J3</text>
<text x="159.8" y="54.3">H3</text>
<text x="159.8" y="57.5">J2</text>
<text x="119.3" y="65.7">T18</text>
<text x="119.3" y="64">T19</text>
<text x="119.3" y="62.4">T25</text>
<text x="119.3" y="60.7">T24</text>
<text x="159.8" y="62.4">K5</text>
<text x="159.8" y="65.7">K2</text>
<text x="159.8" y="60.7">K6</text>
<text x="159.8" y="64">K1</text>
<text x="119.1" y="68.9">U24</text>
<text x="119.1" y="67.3">U23</text>
<text x="119.2" y="70.5">V21</text>
<text x="159.8" y="68.9">L3</text>
<text x="159.8" y="67.3">L2</text>
<text x="159.8" y="70.5">M6</text>
<text x="119.2" y="72.1">V20</text>
<text x="119.2" y="73.8">V24</text>
<text x="119.2" y="75.4">V23</text>
<text x="159.8" y="72.1">M5</text>
<text x="159.8" y="75.4">N2</text>
<text x="159.8" y="73.8">N1</text>
<text x="119.2" y="81.9">K21</text>
<text x="119.2" y="83.5">K22</text>
<text x="159.8" y="81.9">C5</text>
<text x="159.8" y="83.5">D3</text>
<text x="159.8" y="80.3">D4</text>
<text x="119" y="88.4">M18</text>
<text x="119.4" y="86.8">J24</text>
<text x="159.8" y="88.4">E6</text>
<text x="159.8" y="86.8">E5</text>
<text x="159.8" y="85.1">D2</text>
<text x="119" y="90">M19</text>
<text x="119.4" y="94.9">L23</text>
<text x="159.8" y="91.7">C3</text>
<text x="159.8" y="90">C2</text>
<text x="119.2" y="101.4">P17</text>
<text x="119.4" y="96.5">L24</text>
<text x="159.8" y="99.8">G3</text>
<text x="159.8" y="98.2">G2</text>
<text x="119.2" y="103">P18</text>
<text x="159.8" y="107.9">F4</text>
<text x="119.1" y="122.6">H24</text>
<text x="119.4" y="124.2">J22</text>
<text x="118.7" y="127.4">W23</text>
<text x="118.7" y="129">W24</text>
</g>
<g font-size="1.5" fill="#004080">
<text x="123.8" y="51.7">DMI0RXN</text>
<text x="123.8" y="53.3">DMI0RXP</text>
<text x="152" y="51.7">USBP0N</text>
<text x="152.1" y="53.3">USBP0P</text>
<text x="123.8" y="55">DMI0TXN</text>
<text x="123.8" y="56.6">DMI0TXP</text>
<text x="123.8" y="58.3">DMI1RXN</text>
<text x="123.8" y="59.9">DMI1RXP</text>
<text x="152" y="55">USBP1N</text>
<text x="152" y="58.3">USBP2N</text>
<text x="152.1" y="56.6">USBP1P</text>
<text x="152.1" y="59.9">USBP2P</text>
<text x="123.8" y="64.7">DMI2RXN</text>
<text x="123.8" y="63.1">DMI1TXP</text>
<text x="123.8" y="61.5">DMI1TXN</text>
<text x="152" y="61.5">USBP3N</text>
<text x="152" y="64.7">USBP4N</text>
<text x="152.1" y="63.1">USBP3P</text>
<text x="123.8" y="71.2">DMI3RXN</text>
<text x="123.8" y="66.4">DMI2RXP</text>
<text x="123.8" y="69.6">DMI2TXP</text>
<text x="123.8" y="68">DMI2TXN</text>
<text x="152" y="68">USBP5N</text>
<text x="152" y="71.2">USBP6N</text>
<text x="152.1" y="66.4">USBP4P</text>
<text x="152.1" y="69.6">USBP5P</text>
<text x="123.8" y="72.9">DMI3RXP</text>
<text x="123.8" y="74.5">DMI3TXN</text>
<text x="123.8" y="76.1">DMI3TXP</text>
<text x="152" y="74.5">USBP7N</text>
<text x="152.1" y="72.9">USBP6P</text>
<text x="152.1" y="76.1">USBP7P</text>
<text x="123.8" y="82.6">PERN1</text>
<text x="154.1" y="82.6">OC1#</text>
<text x="154.1" y="81">OC0#</text>
<text x="123.8" y="84.2">PERP1</text>
<text x="123.8" y="85.9">PETN1</text>
<text x="123.8" y="87.5">PETP1</text>
<text x="123.8" y="89.1">PERN2</text>
<text x="148.4" y="89.1">OC5#/GPIO29</text>
<text x="154.1" y="87.5">OC4#</text>
<text x="154.1" y="85.9">OC3#</text>
<text x="154.1" y="84.2">OC2#</text>
<text x="123.8" y="90.8">PERP2</text>
<text x="123.8" y="92.4">PETN2</text>
<text x="123.8" y="94">PETP2</text>
<text x="123.8" y="95.6">PERN3</text>
<text x="148.4" y="92.4">OC7#/GPIO31</text>
<text x="148.4" y="90.8">OC6#/GPIO30</text>
<text x="123.8" y="97.2">PERP3</text>
<text x="123.8" y="98.9">PETN3</text>
<text x="123.8" y="100.5">PETP3</text>
<text x="149.7" y="100.5">USBRBIAS#</text>
<text x="150.5" y="98.9">USBRBIAS</text>
<text x="123.8" y="102.1">PERN4</text>
<text x="123.8" y="103.8">PERP4</text>
<text x="123.8" y="105.4">PETN4</text>
<text x="123.8" y="107">PETP4</text>
<text x="153.4" y="108.6">CLK48</text>
<text x="123.8" y="123.3">DMI_ZCOMP</text>
<text x="123.8" y="124.9">DMI_IRCOMP</text>
<text x="123.8" y="128.1">DMI_CLKN</text>
<text x="123.8" y="129.8">DMI_CLKP</text>
</g>
<g font-size="1.4">
<text x="258.8" y="13.5">5,10,20,30</text>
<text x="259.3" y="16.8">9,10,30</text>
<text x="265.3" y="16.8">+3V_S5</text>
<text x="267" y="13.5">+1.5V</text>
<text x="277.6" y="37.5">+3V_S5</text>
<text x="140" y="46.7">U1LB</text>
<text x="75.8" y="51.6">3 DMI_RXN0</text>
<text x="75.8" y="53.2">3 DMI_RXP0</text>
<text x="176.9" y="51.6">USBP0-</text>
<text x="176.9" y="53.2">USBP0+</text>
<text x="183.2" y="51.6">21</text>
<text x="183.6" y="53.2">21</text>
<text x="75.8" y="58.1">3 DMI_RXN1</text>
<text x="75.8" y="59.7">3 DMI_RXP1</text>
<text x="76.6" y="56.3">3 DMI_TXP0</text>
<text x="76.6" y="54.7">3 DMI_TXN0</text>
<text x="176.9" y="54.9">USBP1-</text>
<text x="176.9" y="56.5">USBP1+</text>
<text x="176.9" y="59.7">USBP2+</text>
<text x="176.9" y="58.1">USBP2-</text>
<text x="183.2" y="54.9">21</text>
<text x="183.2" y="58.1">21</text>
<text x="183.6" y="56.5">21</text>
<text x="183.6" y="59.7">21</text>
<text x="76.6" y="62.8">3 DMI_TXP1</text>
<text x="76.6" y="61.2">3 DMI_TXN1</text>
<text x="176.9" y="61.3">USBP3-</text>
<text x="176.9" y="63">USBP3+</text>
<text x="176.9" y="64.6">USBP4-</text>
<text x="183.2" y="61.3">16</text>
<text x="183.2" y="64.6">13</text>
<text x="183.6" y="63">16</text>
<text x="176.9" y="66.2">USBP4+</text>
<text x="176.9" y="71.1">USBP6-</text>
<text x="176.9" y="69.5">USBP5+</text>
<text x="176.9" y="67.9">USBP5-</text>
<text x="183.2" y="71.1">22</text>
<text x="183.2" y="67.9">20</text>
<text x="183.6" y="66.2">13</text>
<text x="183.6" y="69.5">20</text>
<text x="176.9" y="72.7">USBP6+</text>
<text x="176.9" y="74.3">USBP7-</text>
<text x="176.9" y="76">USBP7+</text>
<text x="183.2" y="74.3">20</text>
<text x="183.6" y="72.7">22</text>
<text x="183.6" y="76">20</text>
<text x="68.5" y="82.5">15</text>
<text x="71.1" y="82.5">PCIE_RXN1_LAN</text>
<text x="68.5" y="84.1">15</text>
<text x="69.3" y="87.2">15</text>
<text x="69.3" y="85.6">15</text>
<text x="70.1" y="89">20 PCIE_RXN2</text>
<text x="71.1" y="84.1">PCIE_RXP1_LAN</text>
<text x="71.9" y="87.2">PCIE_TXP1_LAN</text>
<text x="71.9" y="85.6">PCIE_TXN1_LAN</text>
<text x="70.1" y="90.6">20 PCIE_RXP2</text>
<text x="70.1" y="95.5">20 PCIE_RXN3</text>
<text x="70.9" y="93.7">20 PCIE_TXP2</text>
<text x="70.9" y="92.1">20 PCIE_TXN2</text>
<text x="70.1" y="97.1">20 PCIE_RXP3</text>
<text x="70.9" y="100.2">20 PCIE_TXP3</text>
<text x="70.9" y="98.6">20 PCIE_TXN3</text>
<text x="71.7" y="102">18 PCIE_RXN4</text>
<text x="70.9" y="105.1">18 PCIE_TXN4</text>
<text x="70.9" y="106.7">18 PCIE_TXP4</text>
<text x="71.7" y="103.6">18 PCIE_RXP4</text>
<text x="179.8" y="108.3">CLK_USB_48</text>
<text x="190.1" y="108.3">2</text>
<text x="84.7" y="123.1">+1.5V</text>
<text x="86.7" y="127.8">2</text>
<text x="86.7" y="129.5">2</text>
<text x="88.5" y="127.8">CLK_PCIE_ICH#</text>
<text x="88.5" y="129.5">CLK_PCIE_ICH</text>
<text x="155.5" y="135.6">?</text>
<text x="235.8" y="191.5">Size</text>
<text x="242.2" y="191.5">Document Number</text>
<text x="289.4" y="191.5">Rev</text>
<text x="235.8" y="196.4">Date:</text>
<text x="241.9" y="196.4">Thursday, October 29, 2009</text>
<text x="268.3" y="196.4">Sheet</text>
<text x="276.4" y="196.4">6</text>
<text x="281.3" y="196.4">of</text>
<text x="286.1" y="196.4">32</text>
<text x="291" y="193.2">1A</text>
</g>
<g font-size="1.4" fill="#f00">
<text x="248.4" y="41.5">USBOC2#</text>
<text x="248.4" y="39.8">USBOC3#</text>
<text x="248.4" y="38.2">USBOC0#</text>
<text x="248.4" y="36.6">USBOC4#</text>
<text x="248.4" y="46.4">USBOC7#</text>
<text x="248.4" y="48">USBOC1#</text>
<text x="248.4" y="44.7">USBOC6#</text>
<text x="248.4" y="49.6">USBOC5#</text>
<text x="162.8" y="81.6">USBOC1#</text>
<text x="162.8" y="80">USBOC0#</text>
<text x="162.8" y="83.2">USBOC2#</text>
<text x="162.8" y="84.8">USBOC3#</text>
<text x="162.8" y="86.5">USBOC4#</text>
<text x="162.8" y="88.1">USBOC5#</text>
<text x="162.8" y="89.7">USBOC6#</text>
<text x="162.8" y="91.4">USBOC7#</text>
<text x="165.4" y="99.5">USBRBIAS R8032</text>
<text x="110.2" y="122.3">DMI_COMP</text>
<text x="187.9" y="145.7">CLK_USB_48</text>
</g>
<g font-size="1.4" fill="#000080">
<text x="256.2" y="36.7">RP8009</text>
<text x="270.8" y="36.7">8.2KX4</text>
<text x="122.9" y="47.5">U8003B</text>
<text x="256.2" y="44.8">RP8007</text>
<text x="270.8" y="44.8">8.2KX4</text>
<text x="92" y="84.9">C8024</text>
<text x="92" y="86.5">C8025</text>
<text x="100.2" y="84.9">0.1U/10V_4 PCIE_TXN1_C J23</text>
<text x="100.2" y="86.5">0.1U/10V_4 PCIE_TXP1_C</text>
<text x="92" y="91.4">C8027</text>
<text x="92" y="93">C8028</text>
<text x="100.2" y="91.4">0.1U/10V_4 PCIE_TXN2_C K24</text>
<text x="100.2" y="93">0.1U/10V_4 PCIE_TXP2_C K25</text>
<text x="92" y="99.6">C8196</text>
<text x="92" y="97.9">C8197</text>
<text x="100.2" y="99.6">0.1U/10V_4 PCIE_TXP3_C M21</text>
<text x="100.2" y="97.9">0.1U/10V_4 PCIE_TXN3_C L22</text>
<text x="184.7" y="99.6">22.6/F_4</text>
<text x="92" y="106">C8030</text>
<text x="92" y="104.4">C8029</text>
<text x="100.2" y="106">0.1U/10V_4 PCIE_TXP4_C N24</text>
<text x="100.2" y="104.4">0.1U/10V_4 PCIE_TXN4_C N25</text>
<text x="92" y="122.3">R8117</text>
<text x="103.4" y="122.3">24.9/F_4</text>
<text x="124.6" y="134.5">Tiger Point</text>
<text x="188.5" y="150.7">R8096</text>
<text x="188.5" y="152.6">*10/F_4</text>
<text x="187.5" y="160.4">C8021</text>
<text x="187.5" y="162.1">*10p/50V_4</text>
</g>
<g font-size="1.2">
<text x="148" y="1.2">1</text>
<text x=".5" y="100.2">A</text>
<text x="294.7" y="100.2">A</text>
<text x="148" y="197.9">1</text>
</g>
<g font-size="1.1" fill="#00f">
<text x="138.2" y="47">TGP</text>
<text x="137" y="60" transform="rotate(90 137 60)">DMI</text>
<text x="142.2" y="81.1" transform="rotate(-90 142.2 81.1)">USB</text>
<text x="136.2" y="98.2" transform="rotate(90 136.2 98.2)">PCI-E</text>
<text x="153.5" y="131.4">2</text>
</g>
</svg>
